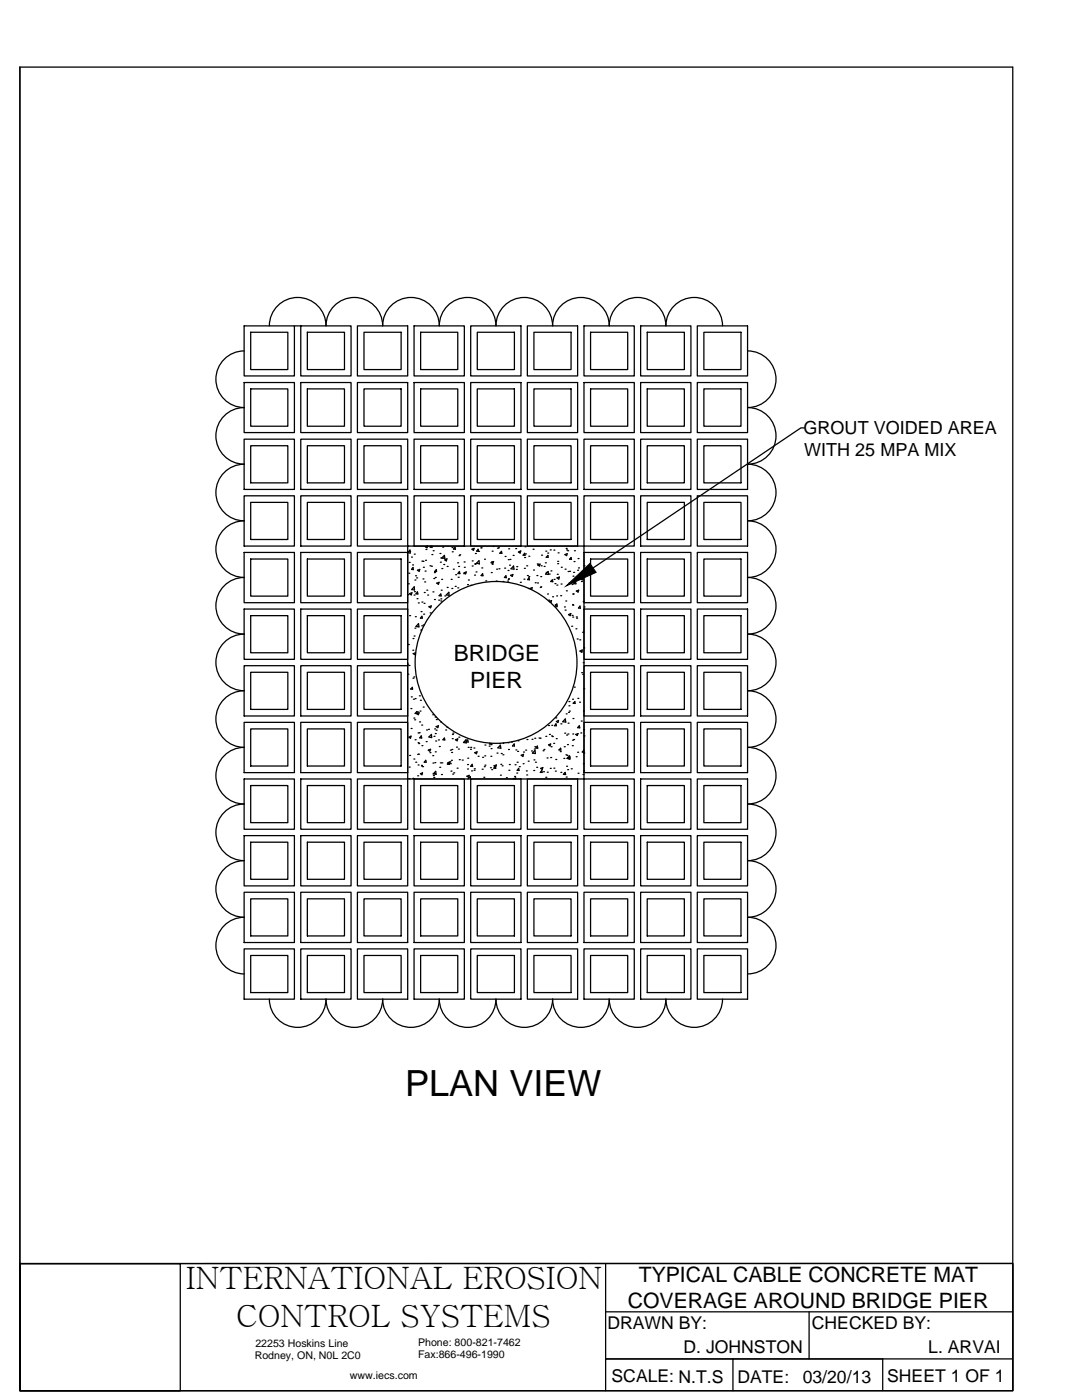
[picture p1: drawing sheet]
<svg xmlns="http://www.w3.org/2000/svg" width="216mm" height="279mm" viewBox="0 0 216 279" stroke-linecap="round" stroke-linejoin="round" font-family="sans-serif">
<!-- layer: 0 -->
<g fill="none" stroke="#000" stroke-width=".25">
<path d="M4 13.4v264.2h198.1v-25.4h-198.1h32v25.4h-32v-25.4h198.1v25.4h-198.1zM4 13.4h198.1v264.2M48.7 65h10v10h-10zM48.7 76.3h10v10h-10zM48.7 70a5.7 5.7 0 0 0-5.6 5.7 5.7 5.7 0 0 0 5.6 5.6 5.7 5.7 0 0 0-5.6 5.7 5.7 5.7 0 0 0 5.6 5.6 5.7 5.7 0 0 0-5.6 5.7 5.7 5.7 0 0 0 5.6 5.6 5.7 5.7 0 0 0-5.6 5.7 5.7 5.7 0 0 0 5.6 5.6 5.7 5.7 0 0 0-5.6 5.7 5.7 5.7 0 0 0 5.6 5.6 5.7 5.7 0 0 0-5.6 5.7 5.7 5.7 0 0 0 5.6 5.7 5.7 5.7 0 0 0-5.6 5.6 5.7 5.7 0 0 0 5.6 5.7 5.7 5.7 0 0 0-5.6 5.6 5.7 5.7 0 0 0 5.6 5.7 5.7 5.7 0 0 0-5.6 5.6 5.7 5.7 0 0 0 5.6 5.7 5.7 5.7 0 0 0-5.6 5.6 5.7 5.7 0 0 0 5.6 5.7 5.7 5.7 0 0 0-5.6 5.6 5.7 5.7 0 0 0 5.6 5.7M50 66.3h7.4v7.5h-7.4zM50 77.6h7.4v7.5h-7.4zM58.7 65h1.3M60 65h10v10h-10zM60 76.3h10v10h-10zM61.3 66.3h7.4v7.5h-7.4zM61.3 77.6h7.4v7.5h-7.4z"/>
<path d="M71.3 65h10.1v10h-10.1zM71.3 76.3h10.1v10h-10.1zM72.6 66.3h7.4v7.5h-7.4zM72.6 77.6h7.4v7.5h-7.4zM82.6 65h10.1v10h-10.1zM82.6 76.3h10.1v10h-10.1zM83.9 66.3h7.4v7.5h-7.4zM83.9 77.6h7.4v7.5h-7.4zM93.9 65h10.1v10h-10.1zM93.9 76.3h10.1v10h-10.1zM95.2 66.3h7.4v7.5h-7.4zM95.2 77.6h7.4v7.5h-7.4z"/>
<path d="M105.2 65h10.1v10h-10.1zM105.2 76.3h10.1v10h-10.1zM106.5 66.3h7.4v7.5h-7.4zM106.5 77.6h7.4v7.5h-7.4zM116.5 65h10.1v10h-10.1zM116.5 76.3h10.1v10h-10.1zM117.8 66.3h7.5v7.5h-7.5zM117.8 77.6h7.5v7.5h-7.5zM127.8 65h10.1v10h-10.1zM127.8 76.3h10.1v10h-10.1zM129.1 66.3h7.5v7.5h-7.5zM129.1 77.6h7.5v7.5h-7.5z"/>
<path d="M139.1 65h10.1v10h-10.1zM139.1 76.3h10.1v10h-10.1zM140.4 66.3h7.5v7.5h-7.5zM140.4 77.6h7.5v7.5h-7.5zM144.2 65a5.7 5.7 0 0 0-5.7-5.6 5.7 5.7 0 0 0-5.6 5.6 5.7 5.7 0 0 0-5.7-5.6 5.7 5.7 0 0 0-5.6 5.6 5.7 5.7 0 0 0-5.7-5.6 5.7 5.7 0 0 0-5.6 5.6 5.7 5.7 0 0 0-5.7-5.6 5.7 5.7 0 0 0-5.6 5.6 5.7 5.7 0 0 0-5.7-5.6 5.7 5.7 0 0 0-5.6 5.6 5.7 5.7 0 0 0-5.7-5.6 5.7 5.7 0 0 0-5.6 5.6 5.7 5.7 0 0 0-5.7-5.6 5.7 5.7 0 0 0-5.6 5.6 5.7 5.7 0 0 0-5.7-5.6 5.7 5.7 0 0 0-5.7 5.6M149.2 70a5.7 5.7 0 0 1 5.6 5.7 5.7 5.7 0 0 1-5.6 5.6 5.7 5.7 0 0 1 5.6 5.7 5.7 5.7 0 0 1-5.6 5.6 5.7 5.7 0 0 1 5.6 5.7 5.7 5.7 0 0 1-5.6 5.6 5.7 5.7 0 0 1 5.6 5.7 5.7 5.7 0 0 1-5.6 5.6 5.7 5.7 0 0 1 5.6 5.7 5.7 5.7 0 0 1-5.6 5.6 5.7 5.7 0 0 1 5.6 5.7 5.7 5.7 0 0 1-5.6 5.7 5.7 5.7 0 0 1 5.6 5.6 5.7 5.7 0 0 1-5.6 5.7 5.7 5.7 0 0 1 5.6 5.6 5.7 5.7 0 0 1-5.6 5.7 5.7 5.7 0 0 1 5.6 5.6 5.7 5.7 0 0 1-5.6 5.7 5.7 5.7 0 0 1 5.6 5.6 5.7 5.7 0 0 1-5.6 5.7 5.7 5.7 0 0 1 5.6 5.6 5.7 5.7 0 0 1-5.6 5.7M48.7 98.9h10v10.1h-10zM48.7 87.6h10v10.1h-10zM50 89h7.4v7.4h-7.4zM60 98.9h10v10.1h-10zM60 87.6h10v10.1h-10zM61.3 89h7.4v7.4h-7.4z"/>
<path d="M71.3 98.9h10.1v10.1h-10.1zM71.3 87.6h10.1v10.1h-10.1zM72.6 89h7.4v7.4h-7.4zM82.6 98.9h10.1v10.1h-10.1zM82.6 87.6h10.1v10.1h-10.1zM83.9 89h7.4v7.4h-7.4zM93.9 98.9h10.1v10.1h-10.1zM93.9 87.6h10.1v10.1h-10.1zM95.2 89h7.4v7.4h-7.4zM105.2 98.9h10.1v10.1h-10.1zM105.2 87.6h10.1v10.1h-10.1zM106.5 89h7.4v7.4h-7.4z"/>
<path d="M116.5 98.9h10.1v10.1h-10.1zM116.5 87.6h10.1v10.1h-10.1zM117.8 89h7.5v7.4h-7.5zM127.8 98.9h10.1v10.1h-10.1zM127.8 87.6h10.1v10.1h-10.1zM129.1 89h7.5v7.4h-7.5zM139.1 98.9h10.1v10.1h-10.1zM139.1 87.6h10.1v10.1h-10.1zM140.4 89h7.5v7.4h-7.5zM160.5 85.4h-.7l-41.5 27.9M48.7 110.3h10v10h-10zM50 100.3h7.4v7.4h-7.4z"/>
<path d="M50 111.6h7.4v7.4h-7.4zM60 110.3h10v10h-10zM61.3 100.3h7.4v7.4h-7.4zM61.3 111.6h7.4v7.4h-7.4zM71.3 110.3h10.1v10h-10.1zM72.6 100.3h7.4v7.4h-7.4zM72.6 111.6h7.4v7.4h-7.4zM81.4 109h.1M81.4 109h35.1v46.5h-35.1zM81.4 110.3l.4-.5 .1 .6-.5-.1M81.4 118.7h.1M81.5 116.5h.1"/>
<path d="M81.6 114.4h.1M81.6 112.2h.1M81.7 110.1h.1M81.7 118.5l.5-.2-.1 .4zM81.9 118.6h.1M82.1 111.2h.1M82.3 112.7h.1M82.4 113.3l.1 .4-.4-.1zM82.6 118.8h.1M82.7 110.6h.1M82.7 117.1v.6h-.5zM82.7 118.1h.1"/>
<path d="M82.8 115.8h.1M82.9 114.9h.1M83.1 115.3h.1M83.2 119.5h.1M83.3 118.1l.1 .4h-.4zM83.3 113.8l.5-.2-.2 .4zM83.9 100.3h7.4v7.4h-7.4zM84.2 112h.1M84.4 112h.1M84.4 115.5h.1M84.5 113.2h.1M84.7 118.3h.1"/>
<path d="M84.7 116.1h.1M84.8 114h.1M84.9 111.8h.1M85 109.7h.1M85.2 117.8h.1M85.3 109l-.4 .1 .3 .2 .1-.3M85.3 118.8h.1M85.8 112.9h.1M86 109l-.2 .2h.4v-.2M86.1 113h.1M86.2 110.7h.1M86.4 118.1h.1"/>
<path d="M86.4 109.9h.1M86.6 115.5h.1M86.7 119.6h.1M86.7 114.3h.1M86.9 115.2h.1M87.1 113.7v.4h-.4zM87.2 116.4l.4-.2-.1 .4zM87.5 119.8h.1M87.6 118.9l.4-.4v.4zM87.8 110.5h.1M87.9 112.2h.1M88 119.9h.1"/>
<path d="M88 119.5h.1M88 111.4h.1M88 117.8h.1M88.1 115.6h.1M88.2 113.5h.1M88.2 111.4l.5-.6 .1 .6zM88.3 111.4h.1M88.3 109.2h.1M88.5 112.7h.1M88.8 118.9h.1M88.8 111.7l.4-.2-.1 .4zM89.1 118.7l.5-.5v.6z"/>
<path d="M89.2 113h.1M89.2 117.2h.1M90 115.6h.1M90.2 117.4h.1M90.2 109.3h.1M90.2 110.1h.1M90.5 113.6h.1M90.8 109.2l.1 .4h-.4zM90.8 117h.1M90.9 114.7h.1M91.3 112.3h.1M91.3 117.3h.1"/>
<path d="M91.4 115.2h.1M91.5 113h.1M91.6 110.9h.1M91.7 114.1l.1 .4-.4-.1zM91.7 110.7h.1M92.5 114.5h.1M92.6 109h.1M92.6 112.2h.1M92.6 114.3l.4-.2-.1 .4zM92.7 113.2h.1M93.3 116.7h.1M93.5 115.8h.1"/>
<path d="M93.9 116.8h.1M94.2 109.6l.4-.2-.1 .4zM94.2 111.9h.1M94.2 113h.1M94.3 109.6h.1M94.7 114.8h.1M94.8 112.6h.1M94.8 112.5h.1M94.9 110.5h.1M95 114.1h.1M95.1 112.4l.5-.5 .1 .6zM95.2 100.3h7.4v7.4h-7.4z"/>
<path d="M95.4 109.6l.1 .4h-.4zM95.5 110h.1M96 109.4h.1M96 109.2h.1M96.1 113.3h.1M96.3 114.5l.1 .4h-.4zM96.7 111.6h.1M96.9 115.9h.1M98 112.3h.1M98 114.3h.1M98 112.2l.5-.1-.2 .4zM98.1 112.2h.1"/>
<path d="M98.2 110h.1M98.2 112.6h.1M98.4 109.1h.1M99 116h.1M99.1 113.6h.1M99.3 109.4h.1M99.5 109.3h.1M99.6 113.5h.1M100.1 110v.4h-.4zM100.4 116h.1M100.7 113.4h.1M100.8 111.1h.1"/>
<path d="M101 114.9v.4l-.3-.1zM101.3 116h.1M101.4 113.8h.1M101.4 111.7h.1M101.4 115.6h.1M101.5 115.5h.1M101.5 109.5h.1M101.7 112.8h.1M101.8 111.6h.1M101.9 114.8l.4-.1-.1 .3zM102.4 110.8h.1M102.5 113l.1 .6-.6-.1z"/>
<path d="M102.9 109.5h.1M103 113.6h.1M103.1 113.1h.1M103.4 110.2l.5-.2-.1 .4zM103.8 116.2h.1M104.5 115.6h.1M104.6 113.4h.1M104.7 111.3h.1M104.7 110.4l.1 .4h-.4zM104.8 109.1h.1M104.8 110.5h.1M105.1 112.9h.1"/>
<path d="M105.2 114.9h.1M105.4 117.4h.1M105.5 115.1h.1M105.5 111h.1M105.6 115.3v.4h-.3zM105.7 117.4l.5-.1-.1 .4zM106.4 109.6h.1M106.5 113.8h.1M106.5 100.3h7.4v7.4h-7.4zM106.8 116.3h.1M107.1 114.9h.1M107.2 112.5h.1"/>
<path d="M107.3 116.3h.1M107.3 112.7l.5-.1-.2 .4zM107.8 117.2h.1M107.9 115.1h.1M107.9 117.1h.1M108 112.9h.1M108.1 110.8h.1M108.6 113h.1M108.8 112.3h.1M108.9 114.6l.5-.5 .1 .6zM108.9 110h.1M109 114.2h.1"/>
<path d="M109.2 118.5h.1M109.3 110.4h.1M109.3 110.8l.1 .4h-.4zM109.5 119.8h.1M109.6 114.6h.1M109.8 109.7h.1M109.9 116l.3-.3 .1 .4zM109.9 113.9h.1M110.3 119.1h.1M110.5 109.8h.1M110.6 115.6h.1M110.7 116.5h.1"/>
<path d="M111.1 118.9h.1M111.1 116.8h.1M111.2 115.3l.4-.1-.1 .4zM111.2 114.6h.1M111.3 112.5h.1M111.3 112h.1M111.4 110.3h.1M111.9 118.9h.1M112 116.6h.1M112 113.2h.1M112.7 110.7l.5-.2-.1 .4zM112.8 113.6h.1"/>
<path d="M112.9 119.9h.1M113 109.4h.1M113 117.9h.1M113.1 109.7h.1M113.3 109.9h.1M113.4 114.1h.1M113.6 116.3h.1M113.7 114h.1M113.9 111.3l.1 .3h-.3zM114.2 116.6h.1M114.3 118.5h.1M114.3 118.6h.1"/>
<path d="M114.3 115h.1M114.4 116.3h.1M114.5 114.2h.1M114.5 112.1h.1M114.6 109.9h.1M114.8 116.1l.1 .4h-.4zM115 118l.5-.2-.2 .4zM115.3 113.8h.1M115.3 111.5h.1M115.4 113.3h.1M115.8 115.6l.5-.5v.6zM116 116h.1"/>
<path d="M116.5 110.3h10.1v10h-10.1zM116.5 112.9h.1M117.8 100.3h7.5v7.4h-7.5zM117.8 111.6h7.5v7.4h-7.5zM127.8 110.3h10.1v10h-10.1zM129.1 100.3h7.5v7.4h-7.5zM129.1 111.6h7.5v7.4h-7.5zM139.1 110.3h10.1v10h-10.1zM140.4 100.3h7.5v7.4h-7.5zM140.4 111.6h7.5v7.4h-7.5zM48.7 121.6h10v10h-10zM48.7 132.9h10v10h-10z"/>
<path d="M50 122.9h7.4v7.4h-7.4zM50 134.2h7.4v7.4h-7.4zM60 121.6h10v10h-10zM60 132.9h10v10h-10zM61.3 122.9h7.4v7.4h-7.4zM61.3 134.2h7.4v7.4h-7.4zM71.3 121.6h10.1v10h-10.1zM71.3 132.9h10.1v10h-10.1zM72.6 122.9h7.4v7.4h-7.4zM72.6 134.2h7.4v7.4h-7.4zM81.4 132.3v.4M81.4 134.5h.1"/>
<path d="M81.5 128.6h.1M81.6 132.8h.1M81.7 122.9h.1M81.9 137.5l.4-.3v.4zM82.1 139.1h.1M82.4 129.8h.1M82.4 135.4h.1M82.4 127.4h.1M82.5 130.4l.4-.1-.1 .4zM82.5 139.5h.1M82.6 135.1h.1M82.6 126.9h.1"/>
<path d="M82.8 125.4h.1M82.8 139.4h.1M82.9 123.1h.1M83.5 120.3h.1M83.5 124.5l.1 .6-.6-.1zM83.7 138.9h.1M83.9 139.8h.1M84 122.1h.1M84.1 124.9h.1M84.1 125.7h-.1l.1 .1M84.2 120.2h.1M84.2 123l.1 .4h-.4z"/>
<path d="M84.4 124.7h.1M84.5 122.6h.1M84.6 120.4h.1M85.6 121.1l.4-.2-.1 .4zM85.8 122.3h.1M109.6 120l.5-.1-.2 .3zM110.8 120.7h.1M111 121.1h.1M111.1 120.5l.1 .5-.4-.1zM112.6 121.1h.1M112.8 121.8h.1M113.4 122.7l.5-.3-.1 .5z"/>
<path d="M114.1 125h.1M114.2 122.8h.1M114.2 120.7h.1M114.2 139.5h.1M114.3 120.8h.1M114.3 123.2h.1M114.6 137.1h.1M114.9 125.5h.1M115 123.1h.1M115 123.4h.1M115.2 127.5h.1M115.3 139.4h.1"/>
<path d="M115.7 127.7h.1M115.7 121l.1 .4-.4-.1zM115.7 129.9l.5-.2-.1 .4zM116 130.1h.1M116.1 134.3h.1M116.3 134.6h.1M116.4 120.1h.1M116.4 132.3h.1M116.5 137.5h.1M116.5 129.3h.1M116.5 121.6h10.1v10h-10.1zM116.5 132.9h10.1v10h-10.1z"/>
<path d="M116.5 121.1h.1M116.5 126l-.2 .2h.2M117.8 122.9h7.5v7.4h-7.5zM117.8 134.2h7.5v7.4h-7.5zM127.8 121.6h10.1v10h-10.1zM127.8 132.9h10.1v10h-10.1zM129.1 122.9h7.5v7.4h-7.5zM129.1 134.2h7.5v7.4h-7.5zM139.1 121.6h10.1v10h-10.1zM139.1 132.9h10.1v10h-10.1zM140.4 122.9h7.5v7.4h-7.5zM140.4 134.2h7.5v7.4h-7.5z"/>
<path d="M48.7 155.5h10v10h-10zM48.7 144.2h10v10h-10zM50 156.8h7.4v7.4h-7.4zM50 145.5h7.4v7.4h-7.4zM60 155.5h10v10h-10zM60 144.2h10v10h-10zM61.3 156.8h7.4v7.4h-7.4zM61.3 145.5h7.4v7.4h-7.4zM71.3 155.5h10.1v10h-10.1zM71.3 144.2h10.1v10h-10.1zM72.6 156.8h7.4v7.4h-7.4zM72.6 145.5h7.4v7.4h-7.4z"/>
<path d="M81.6 147.1l.4-.2-.1 .4zM81.6 155.4h.1M81.6 153.1h.1M81.7 150.8h.1M82 141.4h.1M82 145.4h.1M82.4 155.3h.1M82.6 151.5h.1M82.6 143.3h.1M82.6 155.5h10.1v10h-10.1zM82.7 143.7h.1M82.8 147.6h.1"/>
<path d="M83 152.1h.1M83.2 142l.1 .4h-.5zM83.2 142.4l.4-.1-.1 .3zM83.3 142.1h.1M83.3 154.8h.1M83.3 150.6h.1M83.4 152.7h.1M83.4 146.3h.1M83.4 148.2h.1M83.5 150.5h.1M83.6 148.4h.1M83.6 146.2h.1"/>
<path d="M83.7 144.1h.1M83.8 141.9h.1M83.9 154.4l.4-.2-.1 .4zM83.9 156.8h7.4v7.4h-7.4zM84.1 146.9v.4l-.3-.1zM84.1 152.8h.1M84.1 152.9h.1M84.1 144.7h.1M84.2 148.8h.1M84.3 153h.1M84.4 141.1h.1M84.9 151.7l.1 .4h-.3z"/>
<path d="M85 148h.1M85.1 145.7h.1M85.5 149.7l.4-.2-.1 .4zM85.5 145.6h.1M85.6 147.1l.5-.5v.6zM85.8 150.2h.1M86.3 150.8h.1M86.3 142.6h.1M86.4 152.3h.1M86.5 154.8h.1M86.6 155.2h.1M86.6 147h.1"/>
<path d="M86.7 154.4h.1M86.7 145.5h.1M86.8 152.2h.1M86.8 143.1h.1M86.9 150h.1M86.9 146.4h.1M86.9 147.9h.1M86.9 153.9l.1 .6-.6-.1zM87 145.7h.1M87 145l.5-.2-.1 .4zM87.1 143.6h.1M87.5 147.7h.1"/>
<path d="M87.7 149h.1M87.7 153.1h.1M87.9 152.2h.1M87.9 144.1h.1M88.1 154.6h.1M88.2 152.2h.1M88.7 147.3l.1 .4-.4-.1zM88.9 145.7h.1M89.2 145.1h.1M89.3 152.3l.5-.2-.2 .4zM89.6 152.1v.4h-.3zM89.8 152h.1"/>
<path d="M89.9 152.4h.1M89.9 149.7h.1M90 153.9h.1M90.1 151.7h.1M90.1 150.2h.1M90.2 149.6h.1M90.2 147.4h.1M90.3 146.6h.1M90.3 154.5h.1M90.4 146.3h.1M90.5 154.2h.1M90.9 147.6l.4-.1-.1 .3z"/>
<path d="M91.1 149.1h.1M91.2 153.3h.1M91.5 149.5h.1M91.6 147.1h.1M91.6 151.6h.1M92.2 151.7h.1M93 147.6v.7l-.5-.1zM93.2 154.9l.4-.2-.1 .4zM93.3 153.5h.1M93.3 152.6h.1M93.3 151.3h.1M93.3 147.7l.1 .4h-.4z"/>
<path d="M93.4 155.5l.4-.5 .1 .5M93.4 149.2h.1M93.9 149.5h.1M93.9 155.5h10.1v10h-10.1zM93.9 149.2h.1M94.1 153.9h.1M94.2 152.5l.1 .5-.4-.1zM94.6 149.3h.1M94.6 153.7h.1M94.6 153.4h.1M94.7 150.2l.5-.2-.1 .4zM95.2 156.8h7.4v7.4h-7.4z"/>
<path d="M95.4 150.9h.1M96.2 153.5h.1M96.3 151.1h.1M96.5 155.1h.1M96.6 153h.1M96.7 150.8h.1M96.8 148.7h.1M96.8 152.7h.1M97.6 148.9h.1M97.8 148.3l-.2 .2h.4v-.1M97.9 153.2h.1M97.9 150.9h.1"/>
<path d="M98 149.4h.1M98 148.6h.1M98.1 153.6h.1M98.6 152.8l.4-.1-.1 .3zM98.7 153.2h.1M98.8 153l.1 .3h-.4zM99.2 150.3h.1M99.3 149.2l.6-.5v.6zM99.6 148.4h.1M99.9 154.7h.1M99.9 152.5h.1M100 150.4h.1"/>
<path d="M100.2 152.8h.1M100.4 150.6h.1M100.4 148.3h.1M101 155.2h.1M101.4 148.2h.1M101.5 149.6h.1M101.5 153.7h.1M101.6 152.6h.1M102.1 148.1h.1M102.5 155.5l.4-.2-.1 .2M102.6 148.5v.4h-.3zM102.7 155h.1"/>
<path d="M102.8 152.6h.1M102.9 149.7h.1M103.1 154.3h.1M103.2 152.1h.1M103.3 150h.1M103.4 147.8h.1M103.5 153.3l.1 .5-.4-.1zM103.6 153h.1M104 150.7l.5-.1-.2 .4zM104.4 152.4h.1M104.5 150.1h.1M104.9 149.7h.1"/>
<path d="M105 153.9h.1M105.1 154.7h.1M105.1 147.6h.1M105.2 155.5h10.1v10h-10.1zM105.4 151.9h.1M106.1 149.9h.1M106.2 147.5h.1M106.2 150.3l.6-.5v.6zM106.5 153.8h.1M106.5 156.8h7.4v7.4h-7.4zM106.5 151.7h.1M106.6 149.5h.1"/>
<path d="M106.7 147.3h.1M106.7 149h.1M106.8 152.1h.1M107.1 153.1h.1M107.2 148.9l.1 .4h-.4zM107.6 147.3h.1M107.8 147.3h.1M107.9 153.3l.4-.1-.1 .4zM108.1 153.8l.1 .3h-.4zM108.4 149.8h.1M108.4 154h.1M108.5 149.6h.1"/>
<path d="M108.9 155.1h.1M108.9 147h.1M109.2 151.3h.1M109.2 154.1h.1M109.5 144.8h.1M109.5 148.6l.4-.1-.1 .4zM109.6 146.6h.1M109.8 153.3h.1M109.9 151.2h.1M110 149h.1M110.1 146.9h.1M110.1 144.8h.1"/>
<path d="M110.2 147h.1M110.5 148.4h.1M110.5 153.3h.1M110.8 153.9h.1M110.9 143.3h.1M110.9 151.6h.1M110.9 144.5l.1 .3h-.4zM111 147.4h.1M111 144l.4-.2-.1 .4zM111.5 149.7l.4-.4v.4zM111.8 150h.1M111.9 154.1h.1"/>
<path d="M111.9 144.5h.1M112.5 151.4h.1M112.6 149h.1M112.7 154.5h.1M112.7 146.3h.1M112.8 154.1v.5l-.4-.1zM112.8 143.5l.1 .6-.6-.1zM112.9 150.6h.1M113 155.1h.1M113 142.5h.1M113.1 146.7h.1M113.1 152.9h.1"/>
<path d="M113.1 150.8h.1M113.1 151.4l.6-.6v.7zM113.2 148.6h.1M113.3 153.6h.1M113.3 146.5h.1M113.3 151.3l.4-.2-.1 .4zM113.4 144.3h.1M113.4 142.2h.1M113.5 140h.1M113.5 140.9h.1M113.6 141.9h.1M114 153.4h.1"/>
<path d="M114.2 148.8h.1M114.2 147.7h.1M114.3 146.5h.1M114.3 143.4h.1M114.4 140.3l.3-.3 .1 .4zM114.5 147.6h.1M114.9 146.6l.4-.2-.1 .4zM115 151h.1M115.3 150.1h.1M115.3 154.3h.1M115.6 144.8l.1 .5-.4-.1zM115.6 140.1h.1"/>
<path d="M115.9 146.3h.1M116 143.9h.1M116.3 154.6h.1M116.4 152.5h.1M116.4 153.9h.1M116.4 145.6h.1M116.5 150.3h.1M116.5 155.5h10.1v10h-10.1zM116.5 144.2h10.1v10h-10.1zM116.5 146.9h.1M116.5 150v-.3l-.3 .4h.3M116.5 141.8v.2"/>
<path d="M117.8 156.8h7.5v7.4h-7.5zM117.8 145.5h7.5v7.4h-7.5zM127.8 155.5h10.1v10h-10.1zM127.8 144.2h10.1v10h-10.1zM129.1 156.8h7.5v7.4h-7.5zM129.1 145.5h7.5v7.4h-7.5zM139.1 155.5h10.1v10h-10.1zM139.1 144.2h10.1v10h-10.1zM140.4 156.8h7.5v7.4h-7.5zM140.4 145.5h7.5v7.4h-7.5zM48.7 178.1h10v10h-10zM48.7 166.8h10v10h-10z"/>
<path d="M50 179.4h7.4v7.4h-7.4zM50 168.1h7.4v7.4h-7.4zM60 178.1h10v10h-10zM60 166.8h10v10h-10zM61.3 179.4h7.4v7.4h-7.4zM61.3 168.1h7.4v7.4h-7.4zM71.3 178.1h10.1v10h-10.1zM71.3 166.8h10.1v10h-10.1zM72.6 179.4h7.4v7.4h-7.4zM72.6 168.1h7.4v7.4h-7.4zM82.6 178.1h10.1v10h-10.1zM82.6 166.8h10.1v10h-10.1z"/>
<path d="M83.9 179.4h7.4v7.4h-7.4zM83.9 168.1h7.4v7.4h-7.4zM93.9 178.1h10.1v10h-10.1zM93.9 166.8h10.1v10h-10.1zM95.2 179.4h7.4v7.4h-7.4zM95.2 168.1h7.4v7.4h-7.4zM105.2 178.1h10.1v10h-10.1zM105.2 166.8h10.1v10h-10.1zM106.5 179.4h7.4v7.4h-7.4zM106.5 168.1h7.4v7.4h-7.4zM116.5 178.1h10.1v10h-10.1zM116.5 166.8h10.1v10h-10.1z"/>
<path d="M117.8 179.4h7.5v7.4h-7.5zM117.8 168.1h7.5v7.4h-7.5zM127.8 178.1h10.1v10h-10.1zM127.8 166.8h10.1v10h-10.1zM129.1 179.4h7.5v7.4h-7.5zM129.1 168.1h7.5v7.4h-7.5zM139.1 178.1h10.1v10h-10.1zM139.1 166.8h10.1v10h-10.1zM140.4 179.4h7.5v7.4h-7.5zM140.4 168.1h7.5v7.4h-7.5zM48.7 189.4h10v10h-10zM50 190.7h7.4v7.4h-7.4z"/>
<path d="M53.7 199.4a5.7 5.7 0 0 0 5.7 5.6 5.7 5.7 0 0 0 5.7-5.6 5.7 5.7 0 0 0 5.6 5.6 5.7 5.7 0 0 0 5.7-5.6 5.7 5.7 0 0 0 5.6 5.6 5.7 5.7 0 0 0 5.7-5.6 5.7 5.7 0 0 0 5.6 5.6 5.7 5.7 0 0 0 5.7-5.6 5.7 5.7 0 0 0 5.6 5.6 5.7 5.7 0 0 0 5.7-5.6 5.7 5.7 0 0 0 5.6 5.6 5.7 5.7 0 0 0 5.7-5.6 5.7 5.7 0 0 0 5.6 5.6 5.7 5.7 0 0 0 5.7-5.6 5.7 5.7 0 0 0 5.6 5.6 5.7 5.7 0 0 0 5.7-5.6M60 189.4h10v10h-10zM61.3 190.7h7.4v7.4h-7.4zM71.3 189.4h10.1v10h-10.1zM72.6 190.7h7.4v7.4h-7.4zM82.6 189.4h10.1v10h-10.1zM83.9 190.7h7.4v7.4h-7.4zM93.9 189.4h10.1v10h-10.1zM95.2 190.7h7.4v7.4h-7.4zM105.2 189.4h10.1v10h-10.1zM106.5 190.7h7.4v7.4h-7.4zM116.5 189.4h10.1v10h-10.1z"/>
<path d="M117.8 190.7h7.5v7.4h-7.5zM127.8 189.4h10.1v10h-10.1zM129.1 190.7h7.5v7.4h-7.5zM139.1 189.4h10.1v10h-10.1zM140.4 190.7h7.5v7.4h-7.5zM120.8 252.2v19h81.3M120.8 277.6v-6.4h25.4v6.4M120.8 261.8h81.3M161.4 261.8v9.4M176.1 271.2v6.4"/>
<circle cx="99" cy="132.2" r="16.2"/>
</g>
<path d="M113 116.9l4.7-4.4 1.2 1.7z" fill="#000" stroke="#000" stroke-width=".2"/>
<text font-size="7.2" x="80.8" y="218.8">PLAN VIEW</text>
<g font-size="6.1">
<text x="37.1" y="257.2">INTERNATIONAL EROSION</text>
<text x="47.1" y="264.8">CONTROL SYSTEMS</text>
</g>
<g font-size="4.5">
<text x="90.6" y="131.9">BRIDGE</text>
<text x="93.8" y="137.3">PIER</text>
</g>
<g font-size="4.2">
<text x="127.5" y="255.8">TYPICAL CABLE CONCRETE MAT</text>
<text x="125.3" y="261">COVERAGE AROUND BRIDGE PIER</text>
</g>
<g font-size="3.6">
<text x="160.3" y="86.7">GROUT VOIDED AREA</text>
<text x="160.5" y="91">WITH 25 MPA MIX</text>
</g>
<g font-size="3.5">
<text x="121.2" y="265.1">DRAWN BY:</text>
<text x="162" y="265.1">CHECKED BY:</text>
<text x="185.2" y="269.9">L. ARVAI</text>
<text x="122" y="275.8">SCALE: N.T.S</text>
<text x="136.4" y="270.1">D. JOHNSTON</text>
<text x="147.1" y="275.9">DATE:</text>
<text x="160.2" y="276">03/20/13</text>
<text x="177" y="275.8">SHEET 1 OF 1</text>
</g>
<g font-size="2.1">
<text x="51" y="268.7">22253 Hoskins Line</text>
<text x="83.4" y="268.5">Phone: 800-821-7462</text>
<text x="50.8" y="271.3">Rodney, ON, N0L 2C0</text>
<text x="69.8" y="275.2">www.iecs.com</text>
<text x="83.4" y="271.1">Fax:866-496-1990</text>
</g>
</svg>
